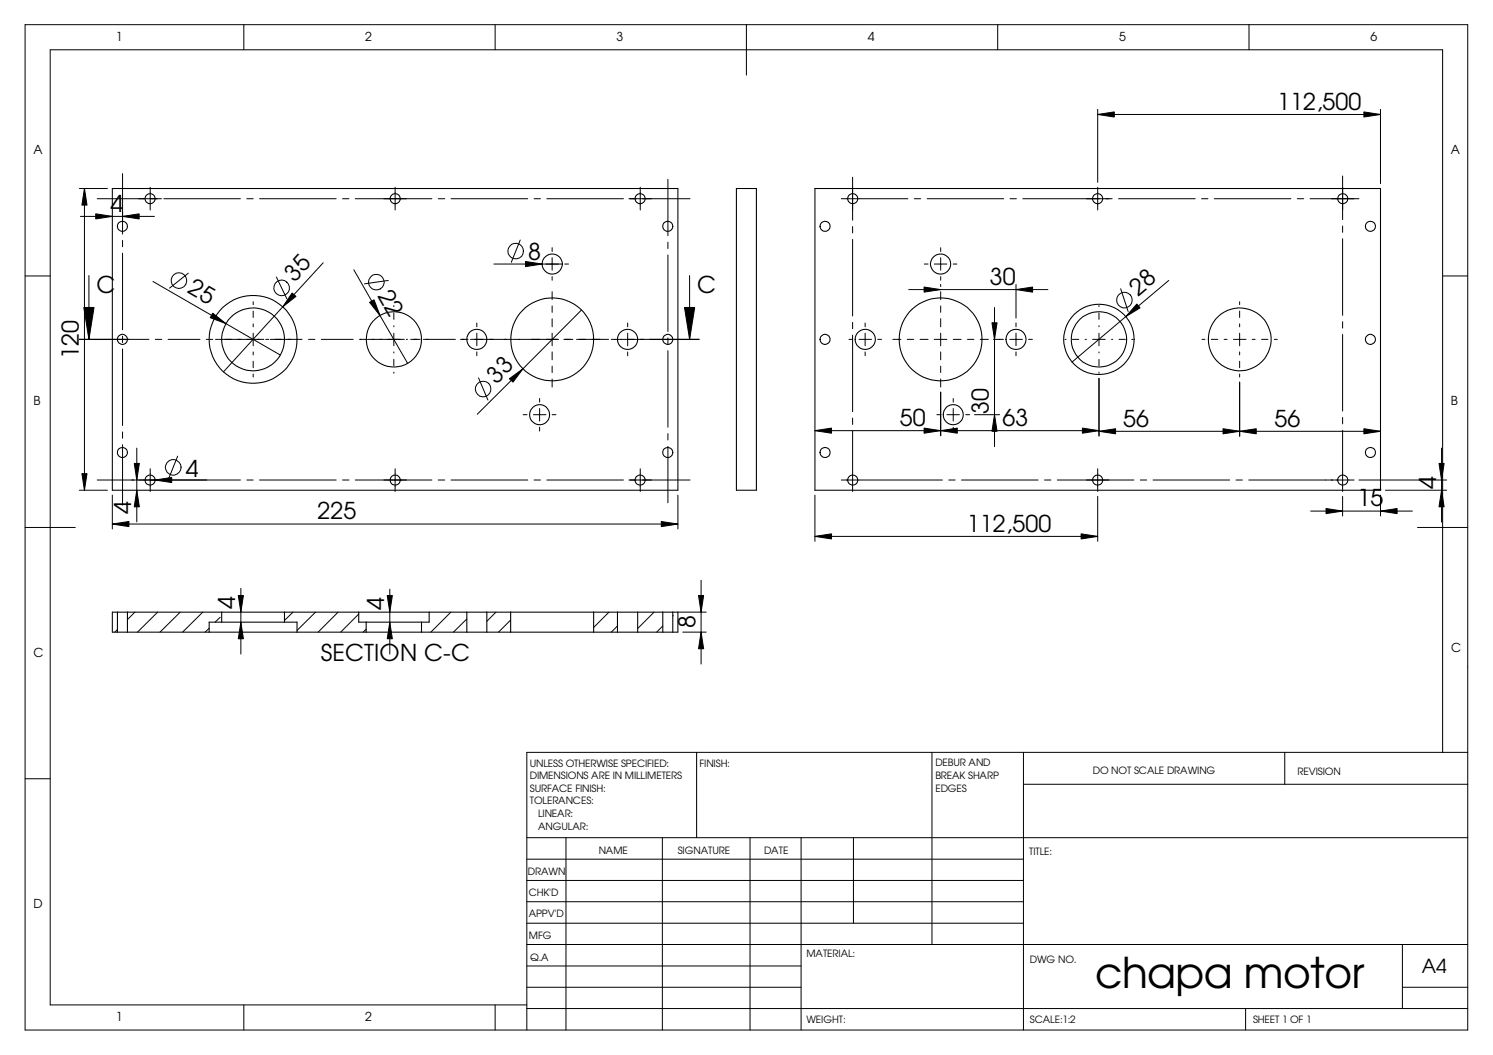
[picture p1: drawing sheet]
<svg xmlns="http://www.w3.org/2000/svg" width="297mm" height="210mm" viewBox="0 0 297 210" stroke-linecap="round" stroke-linejoin="round" font-family="sans-serif">
<g fill="none" stroke="#000" stroke-width=".2">
<path d="M5 4.9h287v200h-287zM48.5 4.9v5M98.5 4.9v5M148.5 4.9v10M198.5 4.9v5M248.5 4.9v5M15.8 37.5h5.6M16.8 37.5l.5 3.3h-1zM16.8 37.5v60M19.3 39.5h12.8M24.4 34.5v12.1M29.9 37.3v4.5"/>
<path d="M32.6 39.5h15.2M49.1 39.5h1.3M51.6 39.5h15.3M68.2 39.5h1.2M70.7 39.5h15.2M78.6 37.3v4.5M87.2 39.5h1.3M89.7 39.5h15.3M106.3 39.5h1.2M108.8 39.5h15.2M125.1 39.5h12.2M127.4 37.3v4.5"/>
<path d="M132.9 35.7v11.2M167.4 39.5h13.2M169.6 35.3v8.5M181.9 39.5h1.3M184.4 39.5h15.3M201 39.5h1.2M203.5 39.5h17.8M218.4 22.8l3.3-.5v1zM218.4 21.8v14.5M218.4 37.3v4.5M218.4 22.8h56.3M222.5 39.5h15.3"/>
<path d="M239.1 39.5h1.2M241.6 39.5h15.2M258.1 39.5h1.3M260.6 39.5h9.8M267.1 35v8.7M271.4 22.3l3.3 .5-3.3 .5zM274.7 21.8v14.7M5 54.9h5M16 43.1h14.7M17.7 54.8v12.7M19 42.5l3.3 .6-3.3 .5zM24.4 43.1l3.3-.6v1.1z"/>
<path d="M24.4 47.8v1.3M24.4 50.4v15.2M30.4 56l25.4 14.7M37.5 54.4l-3.8 2.9M55 55.1l2.1 4.3M58.1 58.3l.8 .7-2.6 2zM64.3 52.3l-19.9 21.7M70.4 53.7l10.7 18.6M77.3 55.8l-4.8 .7M98.3 52.5h13.6M103.5 47.8l-1.8 4.4M104.6 52l3.3 .5-3.3 .5z"/>
<path d="M109.9 49.3v.7M109.9 51.3v2.5M109.9 55v.8M109.9 58v1.6M112.3 52.5h.8M132.9 48.2v1.2M132.9 50.7v15.3M137.2 54.8v12.7M169.6 45.1v1.3M169.6 47.6v15.3M180.8 57.6h27.7M183.9 57.1l3.3 .5-3.3 .5z"/>
<path d="M183.9 52.5h.8M185.9 52.5h2.5M187.2 49.3v.7M187.2 51.3v2.5M187.2 55v.8M187.2 56.6v.4M187.2 58v1.6M189.6 52.5h.8M202.1 57.6l3.3-.5v1zM202.1 56.6v6.7M223 57.4l1.4 4.6M232.5 55.8l-19.2 16.3"/>
<path d="M267.1 45v1.2M267.1 47.5v15.2M287 54.9h5M16.7 61.2h2l-1 6.3zM24.4 66.9v1.3M24.4 69.4v15.3M25.7 67.5h3.9M30.9 67.5h1.3M33.4 67.5h6.4M41.1 67.5h1.2M42.3 62.3l2.7 2.1-3.2-1.2zM42.9 67.5h.6"/>
<path d="M43.6 67.5h8.9M50.4 60v.6M50.4 61.9v1.3M50.4 64.4v.6M50.4 66.3v2.5M50.4 70v.6M50.4 71.9v1.3M50.4 74.4v.6M52.9 67.5h.6M53.8 67.5h6.3M61.4 67.5h1.2M63.9 67.5h6.4"/>
<path d="M71.5 67.5h1.3M73.1 67.5h7.3M73.5 60.2l.9-.6 1.2 3.2zM78.4 60.8v.2M78.4 62.3v1.2M78.4 64.8v.2M78.4 66.3v2.5M78.4 70v.2M78.4 71.5v1.3M78.4 74v.3M80.9 67.5h.2M81.7 67.5h1.9"/>
<path d="M84.2 67.5h6.4M91.6 67.5h1.5M93.6 67.5h8.3M94.9 64.3v.7M94.9 66.3v2.5M94.9 70v.8M95.2 75.2l1.9 4.4M101.3 75.4l2.8-2-2 2.6zM102 67.5h2.5M104.6 67.5h6.5M107.4 79.3v.7M109.9 60.9v1.2"/>
<path d="M109.9 63.4v1.6M109.9 66.3v2.5M109.9 70v1.6M109.9 72.9v1.2M109.9 75.4v1.6M112.2 67.5h1.8M114.7 67.5h6.4M115.7 61.7l-20.7 20.7M121.6 67.5h7.6M124.9 64.3v.7M124.9 66.3v2.5M124.9 70v.8"/>
<path d="M132.9 67.2v1.3M132.9 69.8v15.2M136.2 61.2h2l-1 6.3zM168.9 67.5h.7M169.6 64.1v1.3M169.6 66.7v15.2M170.9 67.5h2.5M172.1 64.3v.7M172.1 66.3v2.5M172.1 70v.8M174.6 67.5h.8M177.6 67.5h1.6"/>
<path d="M180.5 67.5h1.3M183 67.5h1.7M185.9 67.5h2.5M187.2 60.9v1.2M187.2 63.4v1.6M187.2 66.3v2.5M187.2 70v1.6M187.2 72.9v1.2M187.2 75.4v1.6M187.2 78v8.7M189.6 67.5h1.6M189.6 79.3v.7"/>
<path d="M192.5 67.5h1.3M195 67.5h1.6M197.4 64.2h1l-.5 3.3zM197.7 67.5h1.9M197.9 61.2v27.7M200.9 67.5h2.5M202.1 64.3v.7M202.1 66.3v2.5M202.1 70v.8M204.6 67.5h.8M211.9 67.5h.2M213.4 67.5h1.2"/>
<path d="M215.9 67.5h.3M217.4 67.5h2.5M218.6 60.8v.2M218.6 62.3v1.2M218.6 64.8v.2M218.6 66.3v2.5M218.6 70v.2M218.6 71.5v1.3M218.6 74v.3M218.6 75.3v11.5M221.1 67.5h.3M222.6 67.5h1.3"/>
<path d="M225.2 67.5h.2M226.2 60.5l.6 .8-2.8 1.7zM239.1 67.5h.6M241 67.5h1.3M243.5 67.5h.6M245.4 67.5h2.5M246.6 60v.6M246.6 61.9v1.3M246.6 64.4v.6M246.6 66.3v2.5M246.6 70v.6M246.6 71.9v1.3"/>
<path d="M246.6 74.4v.6M246.6 76v10.8M249.1 67.5h.6M251 67.5h1.3M253.5 67.5h.6M267.1 64v1.3M267.1 66.5v15.3M15.8 97.5h5.6M16.3 94.2h1l-.5 3.3zM19.3 95.5h28.5M22.3 98.5v6.7M24.4 85.9v1.3"/>
<path d="M24.4 88.5v12M26.7 92.2h1l-.5 3.3zM27.2 97.5l.5 3.3h-1zM27.2 89.2v14.6M29.9 93.3v4.5M30.9 95.5l3.3-.5v1zM35.3 90.8l-1.7 4.4M49.1 95.5h1.3M51.6 95.5h15.3M68.2 95.5h1.2M70.7 95.5h15.2M78.6 93.3v4.5"/>
<path d="M87.2 95.5h1.3M89.7 95.5h15.3M104.1 82.5h.8M106.1 82.5h2.5M106.3 95.5h1.2M107.4 81.3v2.5M107.4 85v.8M108.8 95.5h15.2M109.9 82.5h.7M125.1 95.5h12.2M127.4 93.3v4.5M132.9 86.3v1.2"/>
<path d="M132.9 88.8v11.2M134.9 98.5v6.7M162.1 85.7l3.3-.5v1zM162.1 85.7h56.5M162.1 98.5v9.2M167.4 95.5h20.1M169.6 83.2v1.3M169.6 85.7v12.1M183.9 85.2l3.3 .5-3.3 .5zM186.4 82.5h.8M187.2 85.7l3.3-.5v1zM188.4 82.5h2.5"/>
<path d="M188.8 95.5h1.2M189.6 81.3v2.5M189.6 85v.8M191.3 95.5h15.2M192.1 82.5h.8M193.9 82.5h5M197.9 82.5l.5 3.3h-1zM207.8 95.5h1.3M210.4 95.5h15.2M215.3 85.2l3.3 .5-3.3 .5zM218.4 93.3v4.5M218.4 98.8v8.9"/>
<path d="M218.6 85.8l3.4-.5v1zM218.6 85.8h56.1M226.9 95.5h1.2M229.4 95.5h15.2M243.3 85.3l3.3 .5-3.3 .5zM245.9 95.5h1.3M246.6 85.8l3.3-.5v1zM248.5 95.5h20.9M267.1 83.1v1.2M267.1 85.6v12.2M267.1 98.8v3.9M270.4 95.5h17.4"/>
<path d="M271.4 85.3l3.3 .5-3.3 .5zM274.7 98.5v4.2M275.6 97.5h12.2M286.3 92.2h1l-.5 3.3zM286.8 97.5l.5 3.3h-1zM286.8 89.2v14.7M5 104.9h10M22.3 104.3l3.4-.5v1zM22.3 104.3h112.6M47.4 118.5h1l-.5 3.3zM47.9 117.1v13M77 118.5h1.1l-.5 3.3z"/>
<path d="M77.6 117.2v12.9M131.6 103.8l3.3 .5-3.3 .5zM139 118.5h1l-.5 3.3zM139.5 115.4v16.7M162.1 106.7l3.3-.5v1zM162.1 106.7h56.3M215.1 106.2l3.3 .5-3.3 .5zM260.8 101.7h20.2M263.8 101.2l3.3 .5-3.3 .5zM274.7 101.7l3.3-.5v1zM282 104.9h10M23.4 125.3l-.5 .5"/>
<path d="M26.8 121.8l-1.4 1.5M31.4 121.8l-4.1 4M35.9 121.8l-4.1 4M40.3 121.8l-4 4M41.6 125l-.8 .8M43.8 122.8l-1 1M47.9 123.8l.5 3.3h-1zM58.3 121.8l-1.7 1.6M62.8 121.8l-3.7 3.6M67.3 121.8l-4 4M71.4 122.2l-3.6 3.6M72.9 125.2l-.6 .6"/>
<path d="M77.6 123.8l.5 3.3h-1.1zM89.7 121.8l-4 4M92.9 123.1l-2.7 2.7M98.7 121.8l-1.8 1.8M101.6 123.4l-2.4 2.4M121.2 121.8l-3.1 3M122.8 124.5l-1.2 1.3M130.1 121.8l-3.2 3.3M131.9 124.5l-1.3 1.3M133.9 122.5v.1M134.9 121.8h5.6M135.8 125.8h4.7"/>
<path d="M139.5 125.8l.5 3.3h-1zM5 154.9h5M138.6 149.7v17M185.4 149.7v38.2M203.6 156h88.4M203.6 149.7v55.2M255.6 149.7v6.3M287 149.7v-139.8h-277v190h94.8M292 149.7h-187.2v55.2M104.8 170.9h98.8M104.8 179.4h98.8M104.8 175.2h98.8"/>
<path d="M104.8 166.7h187.2M112.6 166.7v38.2M131.8 166.7v38.2M149.2 166.7v38.2M159.4 166.7v38.2M169.8 166.7v17M48.5 199.9v5M98.5 199.9v5M104.8 183.7h98.8M104.8 192.2h54.6M104.8 196.4h54.6M104.8 187.9h187.2"/>
<path d="M279 187.9v12.8M279 196.4h13M104.8 200.7h187.2M247.8 200.7v4.2"/>
<circle cx="35.6" cy="55.8" r="1.56"/>
<circle cx="56" cy="57.3" r="1.55"/>
<circle cx="74.9" cy="56.1" r="1.56"/>
<circle cx="102.6" cy="50" r="1.56"/>
<circle cx="223.7" cy="59.7" r="1.56"/>
<circle cx="96.1" cy="77.4" r="1.57"/>
<circle cx="34.5" cy="93" r="1.55"/>
</g>
<g fill="none" stroke="#000" stroke-width=".21">
<path d="M22.3 37.5h112.6v60h-112.6zM146.5 37.5h4v60h-4zM162.1 37.5h112.6v60h-112.6zM22.3 121.8h112.6v4h-112.6zM23.4 121.8v4M25.4 121.8v4M41.6 125.8v-2h17.5v2M44.1 121.8v2M56.6 121.8v2M71.4 121.8v2h14v-2M72.9 123.8v2M83.9 123.8v2"/>
<path d="M92.9 121.8v4M96.9 121.8v4M101.6 121.8v4M118.1 121.8v4M122.8 121.8v4M126.9 121.8v4M131.9 121.8v4M133.9 121.8v4"/>
<circle cx="29.9" cy="39.5" r="1"/>
<circle cx="78.6" cy="39.5" r="1.01"/>
<circle cx="127.4" cy="39.5" r="1"/>
<circle cx="169.6" cy="39.5" r="1"/>
<circle cx="218.4" cy="39.5" r="1.01"/>
<circle cx="267.1" cy="39.5" r="1"/>
<circle cx="24.4" cy="45" r="1"/>
<circle cx="109.9" cy="52.5" r="2"/>
<circle cx="132.9" cy="45" r="1"/>
<circle cx="164.1" cy="45" r="1"/>
<circle cx="187.1" cy="52.5" r="2"/>
<circle cx="272.6" cy="45" r="1"/>
<circle cx="24.4" cy="67.5" r=".98"/>
<circle cx="50.3" cy="67.5" r="8.7"/>
<circle cx="50.4" cy="67.5" r="6.2"/>
<circle cx="78.4" cy="67.5" r="5.5"/>
<circle cx="94.9" cy="67.5" r="2"/>
<circle cx="109.9" cy="67.5" r="8.2"/>
<circle cx="124.9" cy="67.5" r="2"/>
<circle cx="132.9" cy="67.5" r=".98"/>
<circle cx="164.1" cy="67.5" r=".98"/>
<circle cx="172.1" cy="67.5" r="2"/>
<circle cx="187.1" cy="67.5" r="8.2"/>
<circle cx="202.2" cy="67.5" r="2"/>
<circle cx="218.6" cy="67.5" r="7"/>
<circle cx="218.6" cy="67.5" r="5.5"/>
<circle cx="246.7" cy="67.5" r="6.2"/>
<circle cx="272.6" cy="67.5" r=".98"/>
<circle cx="24.4" cy="90" r="1"/>
<circle cx="29.9" cy="95.5" r="1"/>
<circle cx="78.6" cy="95.5" r="1.01"/>
<circle cx="107.4" cy="82.5" r="1.99"/>
<circle cx="127.4" cy="95.5" r="1"/>
<circle cx="132.9" cy="90" r="1"/>
<circle cx="164.1" cy="90" r="1"/>
<circle cx="169.6" cy="95.5" r="1"/>
<circle cx="189.7" cy="82.5" r="1.99"/>
<circle cx="218.4" cy="95.5" r="1.01"/>
<circle cx="267.1" cy="95.5" r="1"/>
<circle cx="272.6" cy="90" r="1"/>
</g>
<g fill="#000">
<path d="M16.8 37.5l.5 3.3h-1zM218.4 22.8l3.3-.5v1zM271.4 22.3l3.3 .5-3.3 .5zM19 42.5l3.3 .6-3.3 .5zM24.4 43.1l3.3-.6v1.1zM104.6 52l3.3 .5-3.3 .5zM183.9 57.1l3.3 .5-3.3 .5zM202.1 57.6l3.3-.5v1zM16.7 61.2h2l-1 6.3zM42.3 62.3l2.7 2.1-3.2-1.2zM58.1 58.3l.8 .7-2.6 2zM73.5 60.2l.9-.6 1.2 3.2z"/>
<path d="M101.3 75.4l2.8-2-2 2.6zM136.2 61.2h2l-1 6.3zM197.4 64.2h1l-.5 3.3zM226.2 60.5l.6 .8-2.8 1.7zM16.3 94.2h1l-.5 3.3zM27.2 97.5l.5 3.3h-1zM26.7 92.2h1l-.5 3.3zM30.9 95.5l3.3-.5v1zM162.1 85.7l3.3-.5v1zM187.2 85.7l3.3-.5v1zM183.9 85.2l3.3 .5-3.3 .5zM197.9 82.5l.5 3.3h-1z"/>
<path d="M215.3 85.2l3.3 .5-3.3 .5zM218.6 85.8l3.4-.5v1zM246.6 85.8l3.3-.5v1zM243.3 85.3l3.3 .5-3.3 .5zM271.4 85.3l3.3 .5-3.3 .5zM286.3 92.2h1l-.5 3.3zM286.8 97.5l.5 3.3h-1zM22.3 104.3l3.4-.5v1zM131.6 103.8l3.3 .5-3.3 .5zM162.1 106.7l3.3-.5v1zM215.1 106.2l3.3 .5-3.3 .5zM263.8 101.2l3.3 .5-3.3 .5z"/>
<path d="M274.7 101.7l3.3-.5v1zM47.4 118.5h1l-.5 3.3zM47.9 123.8l.5 3.3h-1zM77.6 123.8l.5 3.3h-1.1zM77 118.5h1.1l-.5 3.3zM139.5 125.8l.5 3.3h-1zM139 118.5h1l-.5 3.3z"/>
</g>
<path d="M15.7 67.5h10M129.2 67.5h10" fill="none" stroke="#000" stroke-width=".25"/>
<text font-size="8.4" x="217.9" y="196.6">chapa motor</text>
<g font-size="4.6">
<text x="254.1" y="21.8">112,500</text>
<text x="22" y="42.1">4</text>
<text x="105.1" y="51.8">8</text>
<text x="19.2" y="58.4">C</text>
<text x="37.1" y="58.2" transform="rotate(30 37.1 58.2)">25</text>
<text x="58.6" y="56.3" transform="rotate(-48 58.6 56.3)">35</text>
<text x="75" y="58.9" transform="rotate(60 75 58.9)">22</text>
<text x="138.7" y="58.4">C</text>
<text x="196.9" y="56.7">30</text>
<text x="226.4" y="59.1" transform="rotate(-40 226.4 59.1)">28</text>
<text x="15.7" y="71.4" transform="rotate(-90 15.7 71.4)">120</text>
<text x="98.8" y="76.5" transform="rotate(-45 98.8 76.5)">33</text>
<text x="196.8" y="82.3" transform="rotate(-90 196.8 82.3)">30</text>
<text x="179" y="84.8">50</text>
<text x="199.5" y="84.8">63</text>
<text x="223.4" y="84.9">56</text>
<text x="253.6" y="84.9">56</text>
<text x="37" y="94.8">4</text>
<text x="270.1" y="100.8">15</text>
<text x="285.7" y="97.4" transform="rotate(-90 285.7 97.4)">4</text>
<text x="26.1" y="102.2" transform="rotate(-90 26.1 102.2)">4</text>
<text x="63.2" y="103.3">225</text>
<text x="192.4" y="105.8">112,500</text>
<text x="46.8" y="121.2" transform="rotate(-90 46.8 121.2)">4</text>
<text x="76.5" y="121.4" transform="rotate(-90 76.5 121.4)">4</text>
<text x="138.4" y="125" transform="rotate(-90 138.4 125)">8</text>
<text x="63.8" y="131.5">SECTION C-C</text>
</g>
<text font-size="3.9" x="282.9" y="193.6">A4</text>
<g font-size="2.5">
<text x="23.1" y="8.1">1</text>
<text x="72.7" y="8.1">2</text>
<text x="122.7" y="8.1">3</text>
<text x="172.7" y="8.1">4</text>
<text x="222.7" y="8.1">5</text>
<text x="272.7" y="8.1">6</text>
<text x="6.7" y="30.6">A</text>
<text x="288.7" y="30.6">A</text>
<text x="6.7" y="80.6">B</text>
<text x="288.7" y="80.6">B</text>
<text x="6.7" y="130.6">C</text>
<text x="288.7" y="129.7">C</text>
<text x="6.7" y="180.6">D</text>
<text x="23.1" y="203.1">1</text>
<text x="72.7" y="203.1">2</text>
</g>
<g font-size="2">
<text x="105.4" y="152.6">UNLESS OTHERWISE SPECIFIED:</text>
<text x="105.4" y="155.1">DIMENSIONS ARE IN MILLIMETERS</text>
<text x="139.2" y="152.6">FINISH:</text>
<text x="186.1" y="152.5">DEBUR AND</text>
<text x="186.1" y="155">BREAK SHARP</text>
<text x="217.4" y="153.9">DO NOT SCALE DRAWING</text>
<text x="258.1" y="154.1">REVISION</text>
<text x="105.4" y="160.1">TOLERANCES:</text>
<text x="105.4" y="157.6">SURFACE FINISH:</text>
<text x="186.1" y="157.5">EDGES</text>
<text x="107.1" y="165.1">ANGULAR:</text>
<text x="107.1" y="162.6">LINEAR:</text>
<text x="119.1" y="170">NAME</text>
<text x="134.8" y="169.9">SIGNATURE</text>
<text x="152" y="169.9">DATE</text>
<text x="204.8" y="170.2">TITLE:</text>
<text x="105" y="174">DRAWN</text>
<text x="105.2" y="178.3">CHK'D</text>
<text x="105.2" y="182.4">APPV'D</text>
<text x="105.2" y="186.7">MFG</text>
<text x="105.5" y="191.1">Q.A</text>
<text x="160.4" y="190.5">MATERIAL:</text>
<text x="204.9" y="191.6">DWG NO.</text>
<text x="160.4" y="203.5">WEIGHT:</text>
<text x="204.9" y="203.6">SCALE:1:2</text>
<text x="249.3" y="203.6">SHEET 1 OF 1</text>
</g>
</svg>
